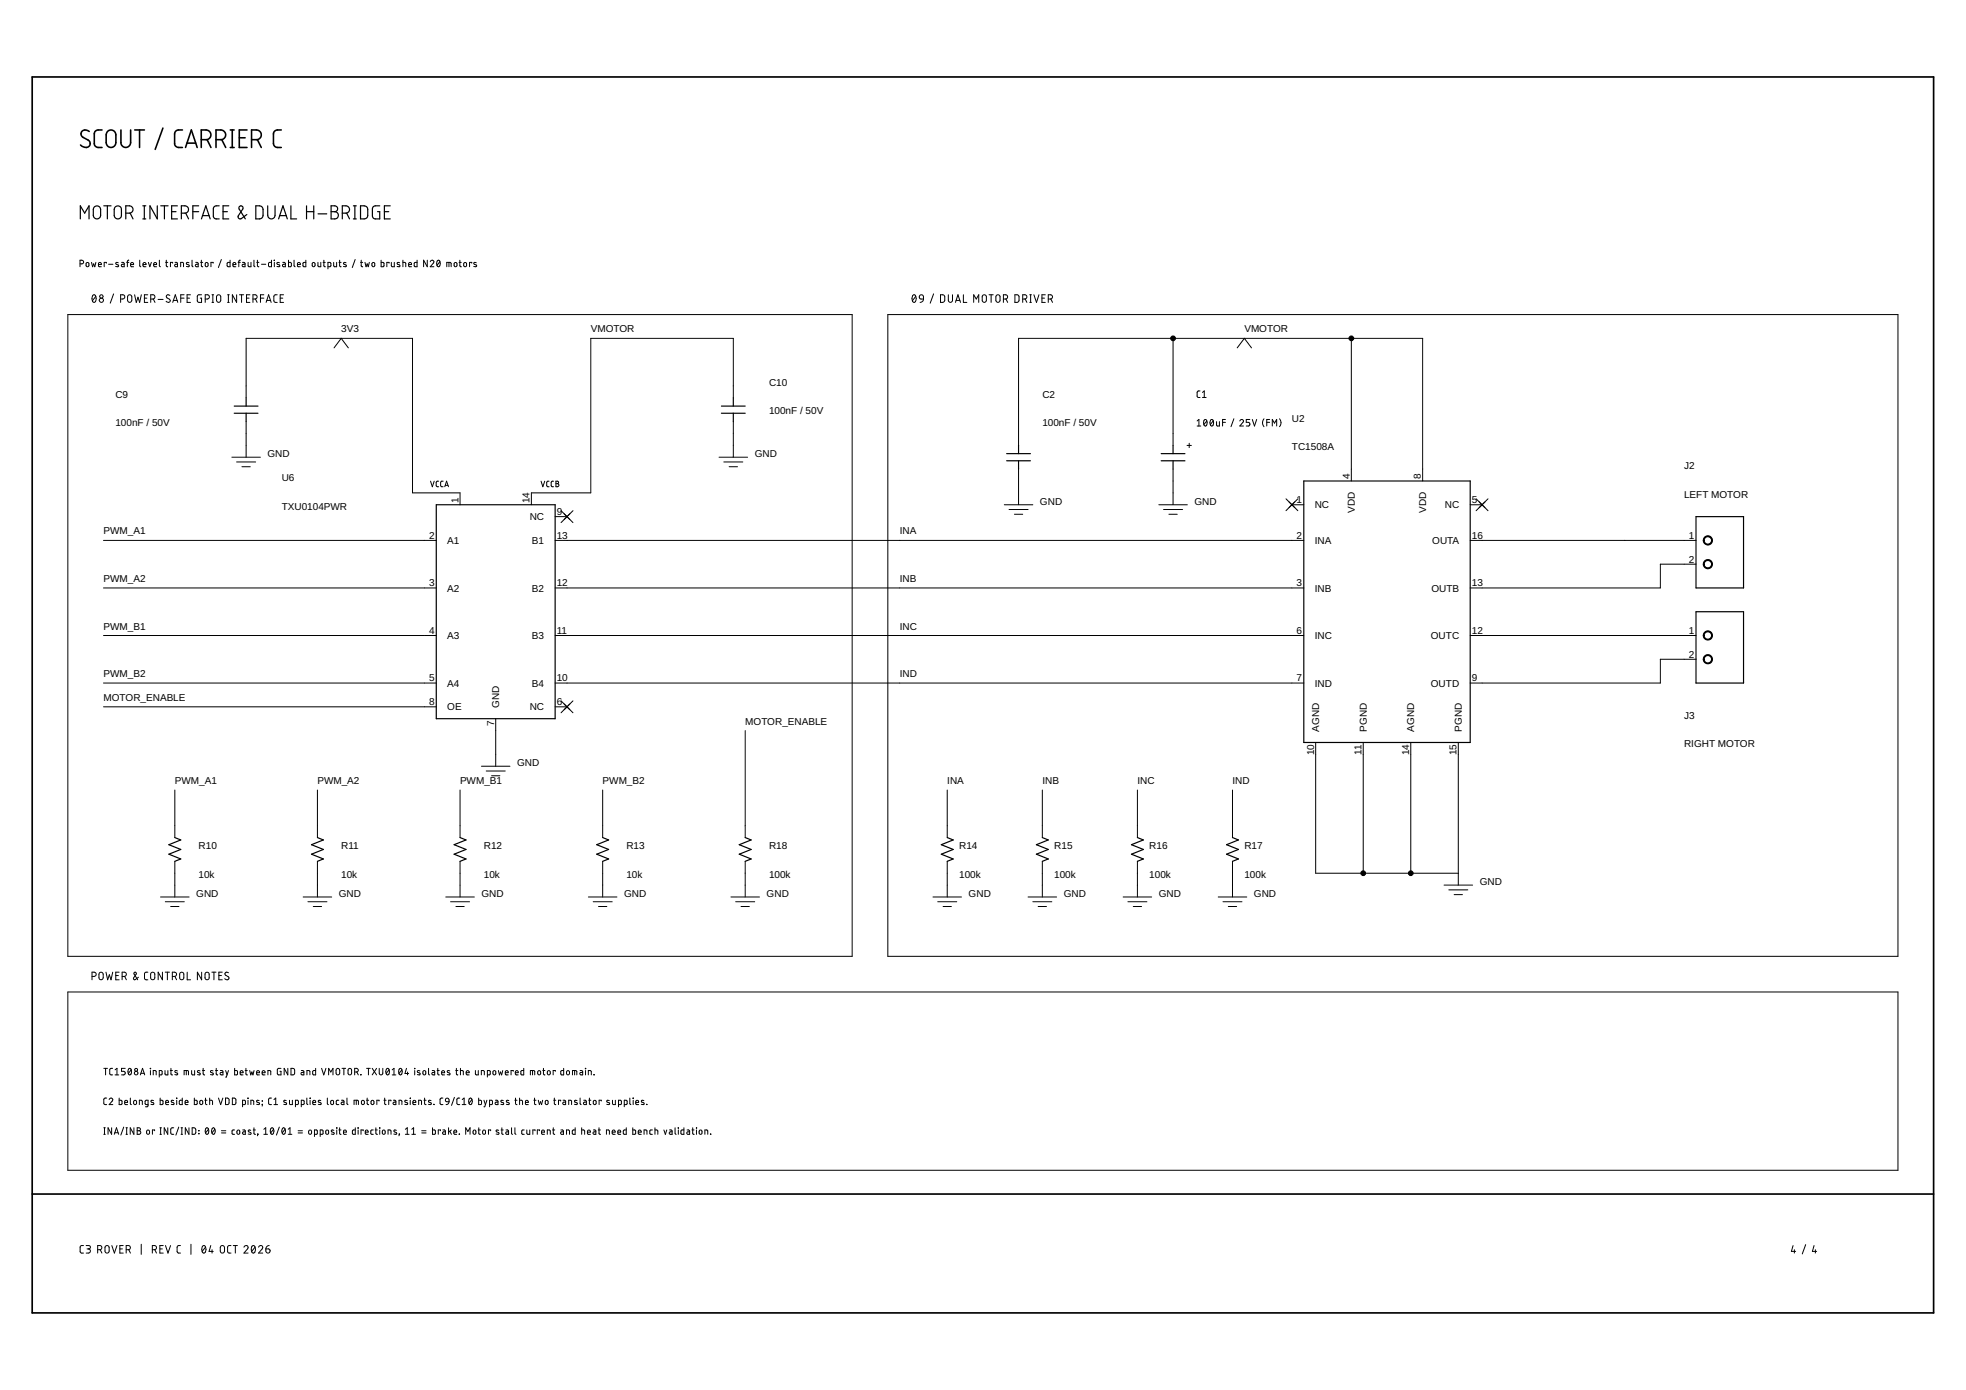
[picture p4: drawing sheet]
<svg xmlns="http://www.w3.org/2000/svg" width="420mm" height="297mm" viewBox="0 0 420 297" stroke-linecap="round" stroke-linejoin="round" font-family="sans-serif">
<path d="M6.9 16.4h406.3v264.2h-406.3zM6.9 255.2h406.3" fill="none" stroke="#000" stroke-width=".36"/>
<g fill="none" stroke="#000" stroke-width=".34">
<path d="M19.1 28.1a.95 .95 0 0 0-1.3-.3 .95 .95 0 0 0-.4 1.2l1.5 1a.89 .89 0 0 1 .2 1.2 .89 .89 0 0 1-1.3 .2l-.6-.4M21.8 27.8a1.42 1.42 0 0 0-1.5 .3l-.1 .5v2.1l.2 .6a1.6 1.6 0 0 0 1.4 .2M23 28.1a1.04 1.04 0 0 1 1.1-.2 1.04 1.04 0 0 1 .7 .9v1.7a1.04 1.04 0 0 1-1.1 1 1.04 1.04 0 0 1-1-1v-1.7zM25.8 27.8v2.7a1.04 1.04 0 0 0 1.1 1 1.04 1.04 0 0 0 1-1v-2.7M28.8 27.8h2.1M29.8 27.8v3.7M34.8 27.4l-1.6 4.5M39 27.8h-1.1l-.5 .5-.1 2.4 .3 .6a1.53 1.53 0 0 0 1.4 .2M39.6 31.5l1.3-3.7 1.2 3.7M40 30.6h1.8M43 29.8a1.8 1.8 0 0 0 1.8-.3 1.04 1.04 0 0 0 .2-1.1 1.04 1.04 0 0 0-1-.6h-1v3.7M44.3 29.8l.8 1.7"/>
<path d="M46.2 29.8a1.8 1.8 0 0 0 1.7-.3 1.04 1.04 0 0 0 .3-1.1 1.04 1.04 0 0 0-1-.6h-1v3.7M47.4 29.8l.8 1.7M49.2 31.5h.8M49.2 27.8h.8M49.6 27.8v3.7M51.1 29.4h1.3M52.8 27.8h-1.7v3.7h1.7M53.8 29.8a1.82 1.82 0 0 0 1.7-.3 1.04 1.04 0 0 0 .3-1.1 1.04 1.04 0 0 0-1-.6h-1v3.7M55 29.8l.8 1.7M60.1 27.8a1.42 1.42 0 0 0-1.5 .3l-.2 .5v2.1l.3 .6a1.53 1.53 0 0 0 1.4 .2"/>
</g>
<g fill="none" stroke="#000" stroke-width=".25">
<path d="M17.2 46.8v-2.8l.9 1.6 .9-1.6v2.8M20.2 44.2a.79 .79 0 0 1 .8-.1 .79 .79 0 0 1 .5 .7v1.2a.78 .78 0 0 1-.8 .8 .78 .78 0 0 1-.8-.8v-1.2zM22.2 44h1.5M22.9 44v2.8M24.7 44.2a.77 .77 0 0 1 .8-.1 .77 .77 0 0 1 .5 .7v1.2a.77 .77 0 0 1-.8 .8 .77 .77 0 0 1-.8-.8v-1.2zM26.9 45.6a1.36 1.36 0 0 0 1.3-.3 .78 .78 0 0 0 .2-.9 .78 .78 0 0 0-.7-.4h-.8v2.8M27.8 45.6l.6 1.2M30.5 44h.7M30.5 46.8h.7M30.8 44v2.8M33.6 44v2.8l-1.6-2.8v2.8M34.4 44h1.5"/>
<path d="M35.1 44v2.8M36.7 45.2h.9M37.9 44h-1.2v2.8h1.2M38.8 45.6a1.36 1.36 0 0 0 1.3-.3 .78 .78 0 0 0 .1-.9 .78 .78 0 0 0-.7-.4h-.7v2.8M39.7 45.6l.6 1.2M41.2 45.2h1.3M42.5 44h-1.3v2.8M43.1 46.8l.9-2.8 .9 2.8M43.3 46.1h1.4M46.8 44l-1 .1-.2 .5v1.8l.4 .4h.8M47.7 45.2h.9M48.9 44h-1.2v2.8h1.2"/>
<path d="M52.7 45.8l-1.1 .9a.46 .46 0 0 1-.6 0 .46 .46 0 0 1-.1-.6l1-1.4a.45 .45 0 0 0-.4-.7 .45 .45 0 0 0-.4 .7l1.3 2.1M54.7 44h.9l.5 .4 .1 1.6-.2 .6a1.41 1.41 0 0 1-1.3 .2zM57.2 44v2a.78 .78 0 0 0 .8 .8 .78 .78 0 0 0 .8-.8v-2M59.5 46.8l1-2.8 .9 2.8M59.8 46.1h1.4M62.2 44v2.8h1.2M65.5 45.2h1.6M65.5 44v2.8M67.1 44v2.8M68 45.7h1.8M70.8 44h.7a.62 .62 0 0 1 .7 .6 .62 .62 0 0 1-.7 .6 .77 .77 0 0 1 .8 .8 .77 .77 0 0 1-.8 .8h-.7zM70.8 45.2h.7"/>
<path d="M73.2 45.6a1.36 1.36 0 0 0 1.3-.3 .78 .78 0 0 0 .1-.9 .78 .78 0 0 0-.7-.4h-.7v2.8M74.1 45.6l.6 1.2M75.5 44h.6M75.5 46.8h.6M75.8 44v2.8M77 44h1l.5 .4 .1 1.8-.2 .4-.4 .2h-1zM81.2 44h-1.2l-.4 .4v1.8l.1 .3 .3 .3h1.2v-1.6h-.5M82.1 45.2h1M83.4 44h-1.3v2.8h1.3M50.1 86.8h5M50.1 88.3h5M52.6 85v1.8"/>
<path d="M52.6 88.3v1.8M154.2 86.8h5.1M154.2 88.3h5.1M156.7 85v1.8M156.7 88.3v1.8M215.1 96.9h5.1M215.1 98.5h5.1M217.7 95.2v1.7M217.7 98.5v1.7M248.2 96.9h5M248.2 98.5h5M250.7 95.2v1.7"/>
<path d="M250.7 98.5v1.7M93.2 107.9h25.4v45.7h-25.4zM278.6 102.8h35.6v55.9h-35.6zM362.5 110.4h10.1v15.2h-10.1zM362.5 130.7h10.1v15.3h-10.1zM37.4 179l1.2 .5-2.5 1 2.5 1-2.5 1 2.5 1.1-1.2 .5M67.8 179l1.3 .5-2.5 1 2.5 1-2.5 1 2.5 1.1-1.3 .5M98.3 179l1.3 .5-2.6 1 2.6 1-2.6 1 2.6 1.1-1.3 .5M128.8 179l1.3 .5-2.6 1 2.6 1-2.6 1 2.6 1.1-1.3 .5M159.3 179l1.2 .5-2.5 1 2.5 1-2.5 1 2.5 1.1-1.2 .5M202.4 179l1.3 .5-2.5 1 2.5 1-2.5 1 2.5 1.1-1.3 .5M222.8 179l1.2 .5-2.5 1 2.5 1-2.5 1 2.5 1.1-1.2 .5"/>
<path d="M243.1 179l1.2 .5-2.5 1 2.5 1-2.5 1 2.5 1.1-1.2 .5M263.4 179l1.3 .5-2.6 1 2.6 1-2.6 1 2.6 1.1-1.3 .5"/>
</g>
<g fill="none" stroke="#000" stroke-width=".21">
<path d="M17.1 56.4h.4a.39 .39 0 0 0 .4-.4 .39 .39 0 0 0-.4-.4h-.4v1.4M18.5 56.2l.3-.1 .2 .2v.5l-.2 .2-.4-.2zM19.6 56.1l.2 .9 .2-.6 .3 .6 .2-.9M21 56.5h.7a.32 .32 0 0 0-.3-.4 .32 .32 0 0 0-.4 .3l.1 .5 .6 .1M22.7 56.2v-.1h-.4v.9M23.2 56.5h.9M25.3 56.2l-.4-.1-.2 .2 .6 .4v.2h-.6M26 56.1h.4l.1 .2v.7h-.4l-.1-.4 .5-.1M27.1 56.1h.4M27.5 55.6l-.3 .2v1.2M27.9 56.5h.7a.33 .33 0 0 0-.3-.4 .33 .33 0 0 0-.4 .3l.1 .6h.6M29.9 55.6v1.2l.2 .2"/>
<path d="M30.6 56.5h.6a.33 .33 0 0 0-.2-.4 .33 .33 0 0 0-.4 .3l.1 .6h.5M31.7 56.1l.3 .9 .3-.9M32.9 56.5h.6a.32 .32 0 0 0-.3-.4 .32 .32 0 0 0-.3 .3v.5l.6 .1M34.1 55.6v1.2l.2 .2M35.4 56.1h.5M35.5 55.6l.1 1.3 .3 .1M36.9 56.2v-.1h-.5v.9M37.4 56.1h.4l.1 .2v.7h-.4l-.2-.2 .1-.2 .5-.1M38.6 57v-.9l.6 .1v.8M40.4 56.2l-.4-.1-.2 .2 .6 .4v.2h-.6M41 55.6l.1 1.3 .2 .1M41.8 56.1h.4l.2 .2v.7h-.5l-.2-.2 .1-.2 .6-.1"/>
<path d="M42.9 56.1h.4M43 55.6l.1 1.3 .2 .1M44 56.2l.2-.1 .2 .2v.5l-.2 .2-.3-.2zM45.6 56.2v-.1h-.5v.9M47.3 55.5l-.6 1.7M49.2 55.6v1.4h-.5l-.1-.8 .6-.1M49.8 56.5h.6a.32 .32 0 0 0-.2-.4 .32 .32 0 0 0-.4 .3v.5l.6 .1M50.9 56.1h.5M51.4 55.6l-.4 .2v1.2M51.8 56.1h.4l.2 .2v.7h-.5l-.1-.4 .6-.1M53 56.1v.8l.3 .1h.3v-.9M54.3 55.6v1.2l.2 .2"/>
<path d="M54.9 56.1h.4M55 55.6v1.2l.3 .2M55.9 56.5h.9M58 55.6v1.4h-.5l-.1-.8 .6-.1M58.6 55.6h.1M58.6 56.1v.9M59.7 56.2l-.3-.1-.2 .2 .6 .4v.2h-.6M60.4 56.1h.5l.1 .2v.7h-.5l-.1-.4 .6-.1M61.7 55.6v1.4h.4l.1-.8-.5-.1M62.8 55.6v1.2l.3 .2M63.6 56.5h.6a.32 .32 0 0 0-.2-.4 .32 .32 0 0 0-.4 .3v.5l.6 .1M65.4 55.6v1.4h-.5l-.1-.8 .6-.1"/>
<path d="M66.8 56.2l.3-.1 .2 .3v.4l-.2 .2-.4-.2zM67.9 56.1l.1 .8 .2 .1h.4v-.9M69 56.1h.5M69.2 55.6v1.3l.3 .1M70.1 57l.6-.1-.1-.8h-.5v1.4M71.3 56.1v.7l.2 .2h.4v-.9M72.4 56.1h.5M72.6 55.6v1.2l.3 .2M74 56.2l-.4-.1-.2 .2 .6 .4v.2h-.6M75.9 55.5l-.6 1.7M77 56.1h.5M77.2 55.6v1.3l.3 .1"/>
<path d="M78 56.1l.2 .9 .3-.6 .2 .6 .2-.9M79.6 56.2l.3-.1 .2 .2v.5l-.2 .2-.4-.3zM81.4 55.6v1.4h.6v-.8l-.6-.1M83.1 56.2v-.1h-.4v.9M83.6 56.1v.7l.3 .2h.4v-.9M85.4 56.2l-.3-.1-.2 .2 .5 .4 .1 .2h-.6M86.1 56.1l.6 .1v.8M86.1 55.6v1.4M87.3 56.5h.6a.32 .32 0 0 0-.2-.4 .32 .32 0 0 0-.4 .3l.1 .5 .5 .1M89.1 55.6v1.4h-.5l-.1-.8 .6-.1M91.3 55.6v1.4l-.8-1.4v1.4M91.9 55.9a.38 .38 0 0 1 .6-.3 .38 .38 0 0 1 .1 .6l-.7 .8h.8"/>
<path d="M93.5 55.7l.2-.1a.83 .83 0 0 1 0 1.4 .85 .85 0 0 1-.2-1.3zM94 55.9l-.6 .8M95.5 57v-.9l.9 .1v.8M95.9 56.1v.9M97.2 56.2l.2-.1 .2 .2v.5l-.2 .2-.3-.2zM98.1 56.1h.5M98.3 55.6v1.3l.3 .1M99.2 56.2l.3-.1 .2 .2v.5l-.2 .2-.4-.2zM100.8 56.2v-.1h-.4v.9M101.8 56.2l-.4-.1-.2 .2 .6 .4 .1 .2h-.7M14.5 67.2h167.6v137.2h-167.6zM19.9 63.1l.2-.1a.97 .97 0 0 1 0 1.6 1.03 1.03 0 0 1-.2-1.5z"/>
<path d="M20.5 63.4l-.8 .9M24.3 62.8l-.7 2M25.8 63.9h.4a.46 .46 0 0 0 .5-.5 .46 .46 0 0 0-.5-.4h-.4v1.6M27.4 63.1l.3-.1 .3 .1 .2 1.1a.46 .46 0 0 1-.5 .4 .46 .46 0 0 1-.4-.4zM28.8 63l.3 1.6 .4-1.1 .3 1.1 .4-1.6M30.9 63.7h.5M31.6 63h-.7v1.6h.7M32.2 63.9h.5a.46 .46 0 0 0 .4-.5 .46 .46 0 0 0-.4-.4h-.5v1.6M32.8 63.9l.3 .7M33.8 64h1.1M36.3 63.1l-.2-.1a.38 .38 0 0 0-.5 .1 .38 .38 0 0 0 .1 .6l.5 .2a.41 .41 0 0 1 .1 .7 .41 .41 0 0 1-.7-.1l-.1-.1M36.9 64.6l.6-1.6 .5 1.6"/>
<path d="M37 64.2h.9M38.6 63.7h.7M39.3 63h-.7v1.6M40 63.7h.5M40.7 63h-.7v1.6h.7M43.1 63h-.7l-.2 .2v1.1l.2 .3h.7v-.9h-.3M43.9 63.9h.4a.46 .46 0 0 0 .4-.5 .46 .46 0 0 0-.4-.4h-.4v1.6M45.3 63h.4M45.3 64.6h.4M45.5 63v1.6M46.4 63.1l.3-.1 .4 .1 .1 1.1a.46 .46 0 0 1-.5 .4 .46 .46 0 0 1-.4-.4zM48.6 63h.4"/>
<path d="M48.6 64.6h.4M48.8 63v1.6M50.6 63v1.6l-.9-1.6v1.6M51.2 63h.9M51.6 63v1.6M52.7 63.7h.5M53.4 63h-.7v1.6h.7M54.1 63.9h.4a.46 .46 0 0 0 .4-.5 .46 .46 0 0 0-.4-.4h-.4v1.6M54.6 63.9l.3 .7M55.7 63.7h.7M56.4 63h-.7v1.6M56.9 64.6l.5-1.6 .6 1.6"/>
<path d="M57 64.2h.8M59.2 63h-.5l-.2 .4v1l.2 .2h.5M59.9 63.7h.5M60.6 63h-.7v1.6h.7M71.4 74.3l1.5-2 1.5 2M189.7 67.2h215.9v137.2h-215.9zM195.1 63.1l.1-.1a.8 .8 0 0 1 .7 .6 .8 .8 0 0 1-.2 .8l-.4 .2a1.06 1.06 0 0 1-.2-1.5zM195.7 63.4l-.7 .9M196.6 63.1l.3-.1 .3 .1 .2 .8-.8-.1-.1-.4zM197.4 63.9l-.2 .4-.6 .3M199.5 62.8l-.7 2M201 63h.6l.3 .3v.9l-.3 .4h-.6z"/>
<path d="M202.7 63v1.2a.44 .44 0 0 0 .4 .4 .44 .44 0 0 0 .5-.4v-1.2M204.2 64.6l.5-1.6 .6 1.6M204.3 64.2h.8M205.9 63v1.6h.7M208.1 64.6v-1.6l.5 .9 .6-.9v1.6M210 63.1l.4-.1 .3 .1 .1 1.1a.44 .44 0 0 1-.4 .4 .44 .44 0 0 1-.5-.4zM211.4 63h.9M211.8 63v1.6M213 63.1l.3-.1 .3 .1 .1 1.1a.44 .44 0 0 1-.4 .4 .44 .44 0 0 1-.5-.4zM214.4 63.9h.5a.46 .46 0 0 0 .4-.5 .46 .46 0 0 0-.4-.4h-.5v1.6M215 63.9l.3 .7M216.9 63h.6l.3 .3v1l-.3 .3h-.6z"/>
<path d="M218.6 63.9h.4a.46 .46 0 0 0 .5-.5 .46 .46 0 0 0-.5-.4h-.4v1.6M219.1 63.9l.4 .7M220.1 63h.3M220.1 64.6h.3M220.3 63v1.6M221 63l.5 1.6 .5-1.6M222.7 63.7h.5M223.4 63h-.7v1.6h.7M224 63.9h.5a.46 .46 0 0 0 .4-.5 .46 .46 0 0 0-.4-.4h-.5v1.6M224.6 63.9l.3 .7M250.7 72.3v22.9M264.4 74.3l1.5-2 1.6 2"/>
<path d="M288.8 72.3v30.5M49.6 97.7h6M50.6 98.7h4M51.7 99.7h1.8M52.6 85v-12.7h35.6v33h10.1v2.6M52.6 90.1v7.6M153.7 97.7h6.1M154.7 98.7h4M155.8 99.7h1.8M156.7 85v-12.7h-30.4v33h-12.7v2.6M156.7 90.1v7.6M217.7 95.2v-22.9h86.3v30.5"/>
<path d="M253.7 95.2h.9M254.1 94.7v1M255.8 90l.4-.4v1.4M255.8 91h.8M256.5 83.5l-.5 .1-.2 .3 .1 .9 .1 .1h.5M257 84.9h.8M257 83.9l.4-.4v1.4M257.4 89.7l.2-.1a.83 .83 0 0 1 0 1.4 .88 .88 0 0 1-.2-1.3zM257.9 90l-.6 .7M258.8 89.7l.2-.1a.83 .83 0 0 1 0 1.4 .88 .88 0 0 1-.2-1.3zM259.3 90l-.6 .7M260 90.1v.8l.2 .1h.4v-.9"/>
<path d="M261.3 90.3h.6M261.9 89.6h-.6v1.4M263.7 89.5l-.6 1.7M265 90a.38 .38 0 0 1 .5-.4 .38 .38 0 0 1 .1 .7l-.6 .7h.7M267.1 89.6h-.8v.7h.5a.4 .4 0 0 1 .3 .3 .4 .4 0 0 1-.3 .4h-.5M267.6 89.6l.5 1.4 .5-1.4M270.1 89.5l-.3 .8 .3 .9M270.7 90.3h.6M271.3 89.6h-.6v1.4M271.9 91v-1.4l.5 .8 .4-.8v1.4M273.5 89.5l.3 .8-.3 .9M22.1 115.5h71.1"/>
<path d="M92 102.8l.4 1.2 .4-1.2M93.7 102.8l-.4 .1-.1 .2v.7l.5 .2M94.7 102.8l-.4 .1-.1 .2v.7l.5 .2M95.1 104l.3-1.2 .4 1.2M95.2 103.7h.5M115.6 102.8l.4 1.2 .4-1.2M117.3 102.8l-.3 .1-.2 .2 .1 .8 .4 .1M118.3 102.8l-.4 .1-.1 .2 .1 .8 .4 .1M118.6 115.5h160M118.6 110.4h2.6M118.8 102.8l.5 .1v.4l-.2 .1 .3 .2-.1 .4h-.5zM118.8 103.4h.3"/>
<path d="M119.9 109.1l2.5 2.6M120.6 109.8l1.2 1.2M121.8 109.8l-1.2 1.2M122.4 109.1l-2.5 2.6M214.6 107.9h6.1M215.6 108.9h4.1M216.8 109.9h1.8M217.7 100.2v7.7M247.6 107.9h6.1M248.7 108.9h4M249.8 109.9h1.8M250.7 100.2v7.7"/>
<path d="M274.8 106.6l2.6 2.5M276.1 107.9h2.5M277.4 106.6l-2.6 2.5M314.2 107.9h2.5M314.2 115.5h48.3M315.5 106.6l2.5 2.5M318 106.6l-2.5 2.5M22.1 125.6h71.1M22.1 135.8h71.1M118.6 125.6h160M118.6 135.8h160M314.2 135.8h48.3"/>
<path d="M362.5 120.6h-7.7v5h-40.6M22.1 146h71.1M22.1 151h71.1M105.9 153.6v10.1M118.6 146h160M118.6 151h2.6M119.9 149.8l2.5 2.5M120.6 150.4l1.2 1.3M121.8 150.4l-1.2 1.3M122.4 149.8l-2.5 2.5M159.3 156.1v22.9M281.2 158.7v27.9h30.5"/>
<path d="M291.3 158.7v27.9M301.5 158.7v27.9M311.7 158.7v30.4M362.5 140.9h-7.7v5.1h-40.6M37.4 168.8v10.2M67.8 168.8v10.2M98.3 168.8v10.2M102.9 163.7h6.1M103.9 164.8h4.1M105.1 165.8h1.7M128.8 168.8v10.2M202.4 168.8v10.2"/>
<path d="M222.8 168.8v10.2M243.1 168.8v10.2M263.4 168.8v10.2M34.3 191.7h6.1M35.3 192.7h4.1M36.5 193.7h1.7M37.4 184.1v7.6M64.8 191.7h6.1M65.8 192.7h4.1M67 193.7h1.7M67.8 184.1v7.6M95.3 191.7h6.1"/>
<path d="M96.3 192.7h4.1M97.4 193.7h1.8M98.3 184.1v7.6M125.8 191.7h6M126.8 192.7h4M127.9 193.7h1.8M128.8 184.1v7.6M156.2 191.7h6.1M157.2 192.7h4.1M158.4 193.7h1.7M159.3 184.1v7.6M199.4 191.7h6.1"/>
<path d="M200.4 192.7h4.1M201.5 193.7h1.8M202.4 184.1v7.6M219.7 191.7h6.1M220.7 192.7h4.1M221.9 193.7h1.7M222.8 184.1v7.6M240 191.7h6.1M241 192.7h4.1M242.2 193.7h1.8M243.1 184.1v7.6M260.3 191.7h6.1"/>
<path d="M261.4 192.7h4M262.5 193.7h1.8M263.4 184.1v7.6M308.6 189.1h6.1M309.6 190.2h4.1M310.8 191.2h1.7M14.5 212h391.1v38.1h-391.1zM19.7 208.7h.4a.46 .46 0 0 0 .5-.5 .46 .46 0 0 0-.5-.4h-.4v1.6M21.3 207.9l.3-.1 .3 .1 .2 1a.46 .46 0 0 1-.5 .5 .46 .46 0 0 1-.5-.5zM22.6 207.8l.4 1.6 .4-1.1 .3 1.1 .4-1.6M24.7 208.5h.6M25.5 207.8h-.8v1.6h.8"/>
<path d="M26.1 208.7h.5a.46 .46 0 0 0 .4-.5 .46 .46 0 0 0-.4-.4h-.5v1.6M26.6 208.7l.4 .7M29.6 208.8l-.7 .5a.26 .26 0 0 1-.3 0 .26 .26 0 0 1 0-.3l.5-.8a.26 .26 0 0 0-.2-.4 .26 .26 0 0 0-.2 .4l.7 1.2M31.6 207.8h-.5l-.2 .3v1l.2 .3h.5M32.3 207.9l.3-.1 .4 .1 .1 1a.44 .44 0 0 1-.5 .5 .44 .44 0 0 1-.4-.5zM34.7 207.8v1.6l-.9-1.6v1.6M35.3 207.8h.9M35.8 207.8v1.6M36.8 208.7h.5a.46 .46 0 0 0 .4-.5 .46 .46 0 0 0-.4-.4h-.5v1.6M37.4 208.7l.3 .7M38.5 207.9l.3-.1 .4 .1 .1 1a.44 .44 0 0 1-.5 .5 .44 .44 0 0 1-.4-.5zM40 207.8v1.6h.7"/>
<path d="M43.1 207.8v1.6l-.9-1.6v1.6M43.9 207.9l.4-.1 .3 .1 .1 1a.44 .44 0 0 1-.4 .5 .44 .44 0 0 1-.5-.5zM45.3 207.8h.9M45.7 207.8v1.6M46.8 208.5h.5M47.5 207.8h-.7v1.6h.7M48.8 207.9l-.5-.1-.2 .3 .1 .2 .5 .4a.4 .4 0 0 1 .1 .6 .4 .4 0 0 1-.6 0l-.2-.2M22.2 228.3h.8M22.6 228.3v1.4M22.8 234.7h-.4l-.2 .3v.9l.2 .1 .4 .1M23.3 235a.38 .38 0 0 1 .6-.3 .38 .38 0 0 1 .1 .6l-.7 .8h.8M24.1 228.3h-.5l-.1 .3v.9l.1 .2h.5"/>
<path d="M24.6 229.7h.8M24.6 228.6l.4-.3v1.4M25.5 234.7v1.4l.5-.1 .1-.8-.6-.1M26.6 235.6h.7a.32 .32 0 0 0-.3-.5 .32 .32 0 0 0-.4 .3l.1 .5 .6 .2M26.8 228.3h-.8v.6h.4a.39 .39 0 0 1 .4 .4 .39 .39 0 0 1-.4 .4h-.4M27.5 228.4l.2-.1a.83 .83 0 0 1 0 1.4 .85 .85 0 0 1-.2-1.3zM27.9 234.7v1.2l.2 .2M28 228.6l-.6 .8M28.7 235.2h.4l.1 .2-.1 .5-.2 .2-.3-.3zM29.8 236.1v-1l.6 .1v.9M30 229.7l.5-1.4 .4 1.4M30.1 229.4h.7"/>
<path d="M31.6 236.1l-.5-.2v-.7l.5-.1v1.2l-.1 .2h-.4M32.1 228.3l.1 .1zM32.2 228.8v.9M32.7 229.7v-.9l.6 .1 .1 .8M32.8 235.2l-.4-.1-.2 .3 .7 .3v.2l-.6 .1M34 229.7l.6-.1-.1-.8h-.5v1.4M34.2 234.7v1.4l.5-.1 .1-.8-.6-.1M35.3 228.8v.8l.2 .1h.4v-.9M35.4 235.6h.6a.32 .32 0 0 0-.2-.5 .32 .32 0 0 0-.4 .3v.5l.6 .2M36.4 228.8h.5M36.5 228.3l.1 1.3 .3 .1M37.1 235.2l-.3-.1-.2 .3 .6 .3v.2l-.6 .1"/>
<path d="M37.7 234.7h.1zM37.8 235.1v1M37.9 228.9l-.4-.1-.1 .2 .6 .4v.2h-.6M38.9 234.7v1.4l-.5-.1v-.8l.5-.1M39.3 229.7v-.9h.9l.1 .9M39.6 235.6h.6a.32 .32 0 0 0-.2-.5 .32 .32 0 0 0-.4 .3v.5l.6 .2M39.8 228.8v.9M41 228.8v.7l.2 .2h.4v-.9M41.5 234.7v1.4l.5-.1 .1-.8-.6-.1M42.7 228.9l-.3-.1-.2 .2 .6 .4v.2h-.6M42.8 235.2h.4l.1 .2v.5l-.2 .2-.4-.3zM43.3 228.8h.4"/>
<path d="M43.4 228.3v1.2l.3 .2M43.8 235.1h.4M43.9 234.7v1.1l.3 .3M44.8 235.1l.6 .1v.9M44.8 234.7v1.4M45.5 228.9l-.3-.1-.2 .2 .6 .4v.2h-.6M46.1 228.8h.4M46.2 228.3v1.3l.3 .1M46.7 234.7l.5 1.4 .4-1.4M47.1 228.8h.4l.1 .2v.7h-.4l-.2-.2 .1-.2 .5-.1M48.2 234.7h.5l.2 .2v.9l-.2 .2-.5 .1zM48.2 228.8l.3 .9"/>
<path d="M48.8 228.8l-.4 1.4h-.2M49.7 234.7h.5l.2 .2v.9l-.2 .2-.5 .1zM50.1 228.3v1.4h.6v-.8l-.6-.1M51.3 229.2h.6a.32 .32 0 0 0-.2-.4 .32 .32 0 0 0-.4 .3l.1 .5 .5 .1M51.8 236.1l.6-.2-.1-.7-.5-.1v1.4M52.4 228.8h.5M52.6 228.3v1.3l.3 .1M53 234.7h.1M53 235.1v1M53.4 228.8l.2 .9 .2-.6 .3 .6 .2-.9M53.6 236.1v-1l.6 .1v.9M54.8 229.2h.7a.32 .32 0 0 0-.3-.4 .32 .32 0 0 0-.4 .3l.1 .5 .6 .1"/>
<path d="M55.4 235.2l-.4-.1-.2 .3 .6 .3 .1 .2-.7 .1M56 229.2h.6a.32 .32 0 0 0-.2-.4 .32 .32 0 0 0-.4 .3v.5l.6 .1M56 235.2h.1M56.1 236.1h.1M56.1 236.1l-.1 .3M57.3 229.7v-.9l.5 .1 .1 .8M58 234.7h-.4l-.2 .3v.9l.2 .1 .4 .1M58.5 236.1h.8M58.5 235l.4-.3v1.4M60 228.3h-.5l-.2 .2v.9l.2 .3h.5v-.8h-.2M61.2 235.2l-.4-.1-.2 .3 .6 .3v.2l-.6 .1M61.5 228.3v1.4l-.8-1.4v1.4"/>
<path d="M61.9 235.1v.8l.2 .2h.4v-1M62.2 228.3h.5l.2 .3v.9l-.2 .2h-.5zM63.1 236.1l.6-.2-.1-.7-.5-.1v1.4M64.4 228.8h.4l.1 .2v.7h-.4l-.1-.4 .5-.1M64.4 236.1l.6-.2-.1-.7-.5-.1v1.4M65.6 234.7v1.1l.2 .3M65.6 229.7v-.9l.6 .1v.8M66.3 234.7h.1M66.3 235.1v1M66.8 235.6h.7a.32 .32 0 0 0-.3-.5 .32 .32 0 0 0-.4 .3l.1 .5 .6 .2M67.5 228.3v1.4h-.5l-.1-.8 .6-.1M68.6 235.2l-.4-.1-.2 .3 .6 .3v.2l-.6 .1"/>
<path d="M68.7 228.3l.5 1.4 .5-1.4M70 234.7v1.1l.2 .3M70.2 229.7v-1.4l.5 .8 .5-.8v1.4M70.8 235.2l.3-.1 .2 .2v.6l-.2 .2-.4-.2zM71.9 228.4l.3-.1 .3 .1 .1 .9a.39 .39 0 0 1-.4 .4 .39 .39 0 0 1-.4-.4zM72.4 235.1l-.4 .1-.1 .2v.5l.5 .2M73 235.1l.4 .1 .1 .2v.7l-.5-.1-.1-.2 .1-.2 .5-.1M73.1 228.3h.8M73.5 228.3v1.4M74.1 234.7v1.1l.3 .3M74.5 228.4l.3-.1 .2 .1 .1 .9a.38 .38 0 0 1-.3 .4 .38 .38 0 0 1-.4-.4zM75.7 236.1v-1l.8 .1 .1 .9"/>
<path d="M75.8 229.1h.4a.39 .39 0 0 0 .4-.4 .39 .39 0 0 0-.4-.4h-.4v1.4M76.1 235.1v1M76.3 229.1l.3 .6M77.1 229.7h.1M77.4 235.2h.3l.2 .2-.1 .5-.2 .2-.4-.3zM78.3 235.1h.5M78.3 228.3h.8M78.5 234.7v1.1l.3 .3M78.7 228.3v1.4M79.4 235.2h.4l.1 .2v.5l-.2 .2-.4-.3zM79.5 228.3l1 1.4M80.5 228.3l-1 1.4"/>
<path d="M81 235.3v-.2h-.5v1M81 228.3v1a.38 .38 0 0 0 .4 .4 .38 .38 0 0 0 .4-.4v-1M82 235.1h.5M82.2 234.7v1.2l.3 .2M82.6 228.4l.2-.1a.83 .83 0 0 1 0 1.4 .85 .85 0 0 1-.2-1.3zM83.1 228.6l-.6 .8M83.5 235.3v-.2h-.4v1M83.8 229.7h.8M83.8 228.6l.4-.3v1.4M84.1 235.1l.4 .1 .1 .2v.7l-.5-.1-.1-.2 .1-.2 .5-.1M85.3 236.1v-1l.6 .1v.9M85.4 228.4l.2-.1a.83 .83 0 0 1 0 1.4 .85 .85 0 0 1-.2-1.3z"/>
<path d="M85.9 228.6l-.6 .8M86.9 228.3l-.3 1.1h.7M87 235.2l-.3-.1-.2 .3 .6 .3v.2l-.6 .1M87.1 229.1v.6M87.7 234.7h.1M87.7 235.1v1M88.2 235.6h.7a.32 .32 0 0 0-.3-.5 .32 .32 0 0 0-.4 .3l.1 .5 .6 .2M88.6 228.3h.1M88.6 228.8v.9M89.5 236.1v-1l.6 .1v.9M89.7 228.9l-.3-.1-.2 .2 .6 .4v.2h-.6M90.5 228.9l.3-.1 .2 .2v.5l-.2 .2-.4-.2z"/>
<path d="M90.6 235.1h.5M90.7 234.7l.1 1.2 .3 .2M91.6 228.3v1.3l.2 .1M92.1 235.2l-.3-.1-.2 .3 .6 .3v.2l-.6 .1M92.4 228.8h.4l.1 .2v.7h-.5l-.1-.2 .1-.2 .5-.1M92.7 236.1h.1M93.4 228.8h.5M93.6 228.3v1.2l.3 .2M94.4 229.2h.6a.33 .33 0 0 0-.2-.4 .33 .33 0 0 0-.4 .3l.1 .6h.5M94.7 234.7h-.5l-.2 .3 .1 .9 .1 .1 .5 .1M95.3 234.8l.3-.1 .2 .1 .2 .6h-.7zM96 235.4l-.3 .5-.4 .2"/>
<path d="M96.1 228.9l-.3-.1-.2 .2 .6 .4v.2h-.6M97.1 234.5l-.6 1.7M97.4 228.8h.5M97.5 228.3l.1 1.3 .3 .1M98.3 234.7h-.5l-.2 .3 .1 .9 .1 .1 .5 .1M98.4 228.8l.6 .1v.8M98.4 228.3v1.4M98.8 236.1h.8M98.8 235l.4-.3v1.4M99.6 229.2h.7a.33 .33 0 0 0-.3-.4 .33 .33 0 0 0-.4 .3l.2 .6h.5M100.3 234.8l.1-.1a.71 .71 0 0 1 .5 .7 .71 .71 0 0 1-.5 .6l-.2-.4zM100.9 235l-.7 .8"/>
<path d="M101.6 228.8v.8l.2 .1h.4v-.9M102.3 234.7v1.4l.5-.1 .1-.8-.6-.1M102.9 229.7v-.9l.6 .1v.8M103.4 235.1l.3 1M104.1 235.1l-.5 1.4h-.2M104.2 229.7l.6-.1-.1-.8h-.5v1.4M104.6 236.1l.6-.2-.1-.7-.5-.1v1.4M105.5 228.9l.2-.1 .2 .2v.5l-.2 .2-.3-.2zM105.9 235.1l.4 .1 .1 .2v.7l-.5-.1v-.4l.5-.1M106.5 228.8l.2 .9 .3-.6 .2 .6 .2-.9M107.6 235.2l-.4-.1-.2 .3 .6 .3v.2l-.6 .1M108 229.2h.6a.32 .32 0 0 0-.2-.4 .32 .32 0 0 0-.4 .3v.5l.6 .1"/>
<path d="M108.8 235.2l-.4-.1-.2 .3 .6 .3v.2l-.6 .1M109.7 228.9v-.1h-.5v.9M110 235.1h.5M110.1 229.2h.6a.32 .32 0 0 0-.2-.4 .32 .32 0 0 0-.4 .3l.1 .5 .5 .1M110.2 234.7v1.1l.3 .3M111 235.1l.6 .1 .1 .9M111 234.7v1.4M111.9 228.3v1.4h-.5l-.1-.8 .6-.1M112.3 235.6h.6a.32 .32 0 0 0-.2-.5 .32 .32 0 0 0-.4 .3v.5l.6 .2M113.3 229.7v-.9h.9l.1 .9M113.8 228.8v.9M114.1 235.1h.5"/>
<path d="M114.2 234.7l.1 1.2 .3 .2M115 228.9l.3-.1 .2 .3v.4l-.2 .2-.4-.3zM115 235.1l.3 1 .2-.7 .2 .7 .3-1M116 228.8h.5M116.1 228.3v1.2l.4 .2M116.6 235.2l.3-.1 .2 .2v.6l-.2 .2-.4-.3zM117.1 228.9l.2-.1 .3 .3v.4l-.3 .2-.3-.3zM118.3 235.1h.5M118.5 234.7v1.1l.3 .3M118.7 228.9v-.1h-.5v.9M119.8 235.3v-.2h-.4v1M120.3 235.1l.5 .1 .1 .2v.7l-.5-.1-.1-.4 .6-.1"/>
<path d="M120.5 228.3v1.4h-.5l-.1-.8 .6-.1M121.2 228.9l.3-.1 .2 .3v.4l-.2 .2-.4-.3zM121.5 236.1v-1l.6 .1 .1 .9M122.3 229.7v-.9h.8l.2 .9M122.8 228.8v.9M123.3 235.2l-.3-.1-.2 .3 .6 .3v.2l-.6 .1M124 228.8h.4l.1 .2v.7h-.4l-.2-.2 .1-.2 .5-.1M124 234.7v1.1l.2 .3M124.8 235.1l.4 .1 .1 .2v.7l-.5-.1-.1-.4 .6-.1M125.1 228.3l.1 .1zM125.1 228.8v.9M125.7 229.7v-.9l.6 .1 .1 .8"/>
<path d="M125.8 235.1h.5M126 234.7v1.2l.3 .2M126.9 235.2l.3-.1 .2 .2v.6l-.2 .2-.4-.3zM126.9 229.7h.1M128.5 235.3v-.2h-.5v1M130.2 235.2l-.3-.1-.3 .3 .7 .3v.2l-.6 .1M130.9 235.1v.7l.2 .3h.4v-1M132.2 236.1l.6-.2-.1-.7-.5-.1v1.4M133.4 236.1l.6-.2-.1-.7-.5-.1v1.4M134.6 234.7v1.1l.2 .3M135.3 234.7h.1zM135.3 235.1v1"/>
<path d="M135.9 235.6h.6a.32 .32 0 0 0-.2-.5 .32 .32 0 0 0-.4 .3v.5l.6 .2M137.6 235.2l-.4-.1-.1 .3 .5 .3 .1 .2-.6 .1M138.2 236.1h.1M22.2 242.4h.3M22.2 241h.3M22.3 241v1.4M23.9 241v1.4l-.8-1.4v1.4M24.4 242.4l.5-1.4 .5 1.4M24.5 242.1h.7M26.4 240.9l-.6 1.7M26.9 242.4h.3M26.9 241h.3"/>
<path d="M27.1 241v1.4M28.6 241v1.4l-.8-1.4v1.4M29.3 241l.7 .1v.4l-.3 .1a.38 .38 0 0 1 .4 .4 .38 .38 0 0 1-.4 .4h-.4zM29.3 241.6h.4M31.5 241.5h.3l.2 .3-.1 .4-.2 .2-.4-.3zM33 241.6v-.1h-.4v.9M34.2 242.4h.3M34.2 241h.3M34.3 241v1.4M35.9 241v1.4l-.8-1.4v1.4M37.1 241h-.4l-.2 .3v.9l.2 .2h.4M38.2 240.9l-.6 1.7"/>
<path d="M38.7 242.4h.3M38.7 241h.3M38.9 241v1.4M40.4 241v1.4l-.8-1.4v1.4M41.1 241h.5l.2 .3v.7l-.2 .4h-.5zM42.5 241.7h.1M42.5 242.2v.1zM44 241.1l.2-.1a.83 .83 0 0 1 0 1.4 .87 .87 0 0 1-.2-1.3zM44.6 241.3l-.7 .8M45.4 241.1l.1-.1a.74 .74 0 0 1 .5 .7 .74 .74 0 0 1-.4 .7 .87 .87 0 0 1-.2-1.3zM45.9 241.3l-.6 .8M47.3 242.1h1"/>
<path d="M47.3 241.6h1M50.1 241.5h-.4l-.1 .2v.6l.5 .1M50.8 241.5h.2l.2 .2v.5l-.2 .2-.4-.3zM51.9 241.5h.4l.1 .2v.7h-.4l-.2-.2 .1-.2 .5-.1M53.6 241.6l-.3-.1-.3 .2 .6 .4 .1 .2h-.7M54.1 241.5h.5M54.3 241v1.2l.3 .2M55.1 242.4h.1M55.1 242.4l-.1 .3M56.4 241.3l.4-.3v1.4M56.4 242.4h.8M57.9 241.1l.1-.1a.71 .71 0 0 1 .5 .7 .71 .71 0 0 1-.5 .7l-.2-.7z"/>
<path d="M58.5 241.3l-.7 .8M59.7 240.9l-.6 1.7M60.4 241.1l.2-.1a.83 .83 0 0 1 0 1.4 .87 .87 0 0 1-.2-1.3zM60.9 241.3l-.6 .8M61.6 242.4h.8M61.6 241.3l.4-.3v1.4M63.7 242.1h.9M63.7 241.6h.9M66.1 241.5h.4l.1 .3-.1 .4-.2 .2-.3-.3zM67.2 242.4l.6-.1-.1-.8h-.5v1.4M68.4 242.4l.6-.1-.1-.8h-.5v1.4M69.7 241.5h.3l.2 .2v.5l-.2 .2-.4-.2z"/>
<path d="M71.4 241.6l-.4-.1-.2 .2 .6 .4v.2h-.6M71.9 241h.1M72 241.5v.9M72.4 241.5h.5M72.6 241v1.3l.3 .1M73.4 241.9h.6a.32 .32 0 0 0-.2-.4 .32 .32 0 0 0-.4 .3v.5l.6 .1M75.9 241v1.4h-.5l-.1-.8 .6-.1M76.5 241l.1 .1zM76.5 241.5v.9M77.6 241.6v-.1h-.4v.9M78.1 241.9h.6a.32 .32 0 0 0-.2-.4 .32 .32 0 0 0-.4 .3v.5l.6 .1M79.8 241.5h-.4l-.2 .2 .1 .6 .5 .1"/>
<path d="M80.2 241.5h.4M80.3 241v1.2l.3 .2M81.1 241l.1 .1zM81.2 241.5v.9M81.8 241.5h.3l.2 .2v.5l-.2 .2-.4-.2zM82.9 242.4v-.9l.6 .1 .1 .8M84.7 241.6l-.3-.1-.2 .2 .6 .4v.2h-.6M85.4 242.4h.1M85.4 242.4l-.1 .3M86.6 242.4h.8M86.6 241.3l.4-.3v1.4M88 242.4h.8"/>
<path d="M88 241.3l.4-.3v1.4M90.1 242.1h1M90.1 241.6h1M92.4 241v1.4h.5l.1-.8-.6-.1M94.1 241.6v-.1h-.4v.9M94.6 241.5h.5l.1 .2v.7h-.5l-.1-.4 .6-.1M95.9 241v1.4M96.1 241.7l.4 .7M96.5 241.5l-.6 .4M97 241.9h.6a.32 .32 0 0 0-.2-.4 .32 .32 0 0 0-.4 .3v.5l.6 .1M98.1 242.4h.1M99.5 242.4v-1.4l.5 .8 .5-.8v1.4"/>
<path d="M101.2 241.5h.3l.2 .2v.5l-.2 .2-.4-.3zM102.2 241.5h.4M102.3 241v1.3l.3 .1M103.3 241.5h.2l.2 .2v.5l-.2 .2-.4-.3zM104.9 241.6v-.1h-.5v.9M106.6 241.6l-.4-.1-.2 .2 .6 .4v.2h-.6M107.1 241.5h.4M107.3 241v1.3l.2 .1M108.1 241.5h.5l.1 .2v.7h-.5l-.1-.4 .6-.1M109.3 241v1.3l.3 .1M110 241v1.2l.3 .2M112 241.5h-.4l-.1 .2v.6l.5 .1"/>
<path d="M112.6 241.5v.7l.2 .2h.4v-.9M114.3 241.6v-.1h-.4v.9M115.3 241.6v-.1h-.5v.9M115.7 241.9h.7a.32 .32 0 0 0-.3-.4 .32 .32 0 0 0-.4 .3l.1 .5 .6 .1M117 242.4v-.9l.6 .1v.8M118.1 241.5h.5M118.2 241v1.2l.4 .2M119.9 241.5h.4l.1 .2v.7h-.4l-.2-.4 .6-.1M121.1 242.4v-.9l.6 .1v.8M122.9 241v1.4h-.5l-.1-.8 .6-.1M124.3 241.5l.6 .1v.8M124.3 241v1.4"/>
<path d="M125.5 241.9h.7a.33 .33 0 0 0-.3-.4 .33 .33 0 0 0-.4 .3l.2 .6h.5M126.8 241.5h.4l.1 .2v.7h-.4l-.2-.2 .1-.2 .5-.1M127.8 241.5h.5M128 241v1.3l.3 .1M129.6 242.4v-.9l.6 .1v.8M130.8 241.9h.7a.33 .33 0 0 0-.3-.4 .33 .33 0 0 0-.4 .3l.2 .6h.5M132 241.9h.7a.32 .32 0 0 0-.3-.4 .32 .32 0 0 0-.4 .3l.1 .5 .6 .1M133.8 241v1.4h-.5l-.1-.8 .6-.1M135.2 241v1.4h.5l.1-.8-.6-.1M136.4 241.9h.6a.33 .33 0 0 0-.2-.4 .33 .33 0 0 0-.4 .3l.1 .6h.5M137.6 242.4v-.9l.6 .1 .1 .8M139.4 241.5h-.4l-.1 .2v.6l.5 .1"/>
<path d="M140 241.5l.5 .1 .1 .8M140 241v1.4M141.9 241.5l.3 .9 .3-.9M143.1 241.5h.4l.1 .2v.7h-.4l-.1-.4 .5-.1M144.3 241v1.2l.2 .2M144.9 241l.1 .1zM145 241.5v.9M146.2 241v1.4h-.6v-.8l.6-.1M146.8 241.5h.5l.1 .2v.7h-.5l-.1-.4 .6-.1M147.9 241.5h.4M148 241l.1 1.3 .2 .1M148.8 241h.1"/>
<path d="M148.8 241.5v.9M149.5 241.5h.3l.2 .2v.5l-.2 .2-.4-.2zM150.6 242.4v-.9l.6 .1 .1 .8M151.8 242.4h.1M17.8 266.2h-.5l-.2 .3v1.1l.2 .2h.5M18.4 266.2h.6a.36 .36 0 0 1 .3 .3 .36 .36 0 0 1-.3 .4h-.4M18.9 266.9a.44 .44 0 0 1 .4 .4 .44 .44 0 0 1-.4 .5h-.5M20.9 267.1h.4a.44 .44 0 0 0 .5-.5 .44 .44 0 0 0-.5-.4h-.4v1.6M21.4 267.1l.4 .7M22.6 266.3l.3-.1 .3 .1 .1 1a.44 .44 0 0 1-.4 .5 .44 .44 0 0 1-.5-.5zM23.9 266.2l.5 1.6 .6-1.6M25.6 266.9h.6"/>
<path d="M26.3 266.2h-.7v1.6h.7M27 267.1h.4a.44 .44 0 0 0 .5-.5 .44 .44 0 0 0-.5-.4h-.4v1.6M27.5 267.1l.4 .7M30.2 265.9v2.2M32.6 267.1h.4a.44 .44 0 0 0 .4-.5 .44 .44 0 0 0-.4-.4h-.4v1.6M33.1 267.1l.3 .7M34.2 266.9h.5M34.9 266.2h-.7v1.6h.7M35.4 266.2l.5 1.6 .5-1.6M38.6 266.2h-.5l-.3 .3 .1 1.1 .2 .2h.5M40.8 265.9v2.2M43.3 266.3l.3-.1a.93 .93 0 0 1 0 1.6 1.02 1.02 0 0 1-.3-1.5z"/>
<path d="M43.9 266.5l-.7 .9M45 266.2l-.3 1.2h.9M45.3 267.1v.7M47.2 266.3l.3-.1 .3 .1 .2 1a.46 .46 0 0 1-.5 .5 .46 .46 0 0 1-.4-.5zM49.4 266.2h-.5l-.3 .3 .1 1.1 .2 .2h.5M49.8 266.2h.9M50.3 266.2v1.6M52.1 266.5a.44 .44 0 0 1 .7-.3 .44 .44 0 0 1 .1 .7l-.8 .9h.9M53.9 266.3l.2-.1a.95 .95 0 0 1 0 1.6 1 1 0 0 1-.2-1.5zM54.5 266.5l-.7 .9M55.3 266.5a.44 .44 0 0 1 .6-.3 .44 .44 0 0 1 .1 .7l-.7 .9h.9M56.8 266.9h.6a.45 .45 0 0 1 .3 .5 .45 .45 0 0 1-.5 .4 .45 .45 0 0 1-.4-.5z"/>
<path d="M57.5 266.2l-.4 .1-.3 .6M383.2 266.2l-.4 1.2h1M383.5 267.1v.7M385.9 266l-.7 2M387.7 266.2l-.4 1.2h.9M388 267.1v.7"/>
<circle cx="21.7" cy="63.3" r=".36"/>
<circle cx="21.7" cy="64.2" r=".44"/>
<circle cx="29.1" cy="228.6" r=".31"/>
<circle cx="29.1" cy="229.3" r=".39"/>
</g>
<g fill="#000" stroke="#000" stroke-width=".21">
<path d="M364.4 114.7a.99 .99 0 0 1 1.5 .4 .99 .99 0 0 1-.7 1.3 .99 .99 0 0 1-1.2-.9h.2a.8 .8 0 0 1 1.1-.8 .8 .8 0 0 1 .2 1.3 .8 .8 0 0 1-1.3-.3v-.2h-.2v-.3z" fill-rule="evenodd"/>
<path d="M364.4 119.8a.99 .99 0 0 1 1.5 .3 .99 .99 0 0 1-.7 1.4 .99 .99 0 0 1-1.2-.9h.2a.8 .8 0 0 1 1.1-.8 .8 .8 0 0 1 .2 1.3 .8 .8 0 0 1-1.3-.3v-.2h-.2v-.3z" fill-rule="evenodd"/>
<path d="M364.4 135a.99 .99 0 0 1 1.5 .4 .99 .99 0 0 1-.7 1.4 .99 .99 0 0 1-1.2-1h.2a.8 .8 0 0 1 1.1-.8 .8 .8 0 0 1 .2 1.4 .8 .8 0 0 1-1.3-.4v-.2h-.2v-.3z" fill-rule="evenodd"/>
<path d="M364.4 140.1a.99 .99 0 0 1 1.5 .4 .99 .99 0 0 1-.7 1.3 .99 .99 0 0 1-1.2-.9h.2a.8 .8 0 0 1 1.1-.8 .8 .8 0 0 1 .2 1.3 .8 .8 0 0 1-1.3-.3v-.2h-.2v-.3z" fill-rule="evenodd"/>
<circle cx="250.7" cy="72.3" r=".51"/>
<circle cx="288.8" cy="72.3" r=".51"/>
<circle cx="291.3" cy="186.6" r=".51"/>
<circle cx="301.5" cy="186.6" r=".51"/>
</g>
<g font-size="2.1">
<text x="72.9" y="71">3V3</text>
<text x="126.2" y="71">VMOTOR</text>
<text x="265.9" y="71">VMOTOR</text>
<text x="164.3" y="82.5">C10</text>
<text x="24.7" y="85">C9</text>
<text x="164.3" y="88.6">100nF / 50V</text>
<text x="222.8" y="85">C2</text>
<text x="24.7" y="91.1">100nF / 50V</text>
<text x="222.8" y="91.1">100nF / 50V</text>
<text x="276.1" y="90.1">U2</text>
<text x="57.2" y="97.7">GND</text>
<text x="161.3" y="97.7">GND</text>
<text x="276.1" y="96.2">TC1508A</text>
<text x="359.9" y="100.2">J2</text>
<text x="60.2" y="102.8">U6</text>
<text x="98" y="107.5" transform="rotate(-90 98 107.5)">1</text>
<text x="113.2" y="107.5" transform="rotate(-90 113.2 107.5)">14</text>
<text x="222.3" y="107.9">GND</text>
<text x="255.3" y="107.9">GND</text>
<text x="277.1" y="107.5">1</text>
<text x="288.4" y="102.4" transform="rotate(-90 288.4 102.4)">4</text>
<text x="303.7" y="102.4" transform="rotate(-90 303.7 102.4)">8</text>
<text x="314.6" y="107.5">5</text>
<text x="359.9" y="106.3">LEFT MOTOR</text>
<text x="60.2" y="108.9">TXU0104PWR</text>
<text x="113.2" y="111.2">NC</text>
<text x="119" y="110">9</text>
<text x="281" y="108.6">NC</text>
<text x="289.6" y="109.6" transform="rotate(-90 289.6 109.6)">VDD</text>
<text x="304.8" y="109.6" transform="rotate(-90 304.8 109.6)">VDD</text>
<text x="308.8" y="108.6">NC</text>
<text x="22.1" y="114.2">PWM_A1</text>
<text x="91.7" y="115.1">2</text>
<text x="95.6" y="116.2">A1</text>
<text x="113.7" y="116.2">B1</text>
<text x="119" y="115.1">13</text>
<text x="192.3" y="114.2">INA</text>
<text x="277.1" y="115.1">2</text>
<text x="281" y="116.2">INA</text>
<text x="306.1" y="116.2">OUTA</text>
<text x="314.6" y="115.1">16</text>
<text x="360.9" y="115.1">1</text>
<text x="22.1" y="124.4">PWM_A2</text>
<text x="91.7" y="125.3">3</text>
<text x="119" y="125.3">12</text>
<text x="192.3" y="124.4">INB</text>
<text x="277.1" y="125.3">3</text>
<text x="314.6" y="125.3">13</text>
<text x="360.9" y="120.2">2</text>
<text x="95.6" y="126.4">A2</text>
<text x="113.7" y="126.4">B2</text>
<text x="281" y="126.4">INB</text>
<text x="305.9" y="126.4">OUTB</text>
<text x="22.1" y="134.5">PWM_B1</text>
<text x="91.7" y="135.4">4</text>
<text x="95.6" y="136.6">A3</text>
<text x="113.7" y="136.6">B3</text>
<text x="119" y="135.4">11</text>
<text x="192.3" y="134.5">INC</text>
<text x="277.1" y="135.4">6</text>
<text x="281" y="136.6">INC</text>
<text x="305.8" y="136.6">OUTC</text>
<text x="314.6" y="135.4">12</text>
<text x="360.9" y="135.4">1</text>
<text x="360.9" y="140.5">2</text>
<text x="22.1" y="144.7">PWM_B2</text>
<text x="22.1" y="149.8">MOTOR_ENABLE</text>
<text x="91.7" y="145.6">5</text>
<text x="95.6" y="146.7">A4</text>
<text x="113.7" y="146.7">B4</text>
<text x="119" y="145.6">10</text>
<text x="192.3" y="144.7">IND</text>
<text x="277.1" y="145.6">7</text>
<text x="281" y="146.7">IND</text>
<text x="305.8" y="146.7">OUTD</text>
<text x="314.6" y="145.6">9</text>
<text x="91.7" y="150.7">8</text>
<text x="95.6" y="151.8">OE</text>
<text x="105.6" y="155.1" transform="rotate(-90 105.6 155.1)">7</text>
<text x="106.7" y="151.2" transform="rotate(-90 106.7 151.2)">GND</text>
<text x="113.2" y="151.8">NC</text>
<text x="119" y="150.7">6</text>
<text x="159.3" y="154.8">MOTOR_ENABLE</text>
<text x="359.9" y="153.6">J3</text>
<text x="280.8" y="161.4" transform="rotate(-90 280.8 161.4)">10</text>
<text x="281.9" y="156.3" transform="rotate(-90 281.9 156.3)">AGND</text>
<text x="291" y="161.2" transform="rotate(-90 291 161.2)">11</text>
<text x="292.1" y="156.3" transform="rotate(-90 292.1 156.3)">PGND</text>
<text x="301.1" y="161.4" transform="rotate(-90 301.1 161.4)">14</text>
<text x="302.3" y="156.3" transform="rotate(-90 302.3 156.3)">AGND</text>
<text x="311.3" y="161.4" transform="rotate(-90 311.3 161.4)">15</text>
<text x="312.4" y="156.3" transform="rotate(-90 312.4 156.3)">PGND</text>
<text x="359.9" y="159.7">RIGHT MOTOR</text>
<text x="37.4" y="167.5">PWM_A1</text>
<text x="67.8" y="167.5">PWM_A2</text>
<text x="98.3" y="167.5">PWM_B1</text>
<text x="110.5" y="163.7">GND</text>
<text x="128.8" y="167.5">PWM_B2</text>
<text x="202.4" y="167.5">INA</text>
<text x="222.8" y="167.5">INB</text>
<text x="243.1" y="167.5">INC</text>
<text x="263.4" y="167.5">IND</text>
<text x="42.4" y="181.5">R10</text>
<text x="72.9" y="181.5">R11</text>
<text x="103.4" y="181.5">R12</text>
<text x="133.9" y="181.5">R13</text>
<text x="164.3" y="181.5">R18</text>
<text x="205" y="181.5">R14</text>
<text x="225.3" y="181.5">R15</text>
<text x="245.6" y="181.5">R16</text>
<text x="265.9" y="181.5">R17</text>
<text x="41.9" y="191.7">GND</text>
<text x="42.4" y="187.6">10k</text>
<text x="72.4" y="191.7">GND</text>
<text x="72.9" y="187.6">10k</text>
<text x="102.9" y="191.7">GND</text>
<text x="103.4" y="187.6">10k</text>
<text x="133.4" y="191.7">GND</text>
<text x="133.9" y="187.6">10k</text>
<text x="163.8" y="191.7">GND</text>
<text x="164.3" y="187.6">100k</text>
<text x="205" y="187.6">100k</text>
<text x="207" y="191.7">GND</text>
<text x="225.3" y="187.6">100k</text>
<text x="227.3" y="191.7">GND</text>
<text x="245.6" y="187.6">100k</text>
<text x="247.7" y="191.7">GND</text>
<text x="265.9" y="187.6">100k</text>
<text x="268" y="191.7">GND</text>
<text x="316.2" y="189.1">GND</text>
</g>
</svg>
